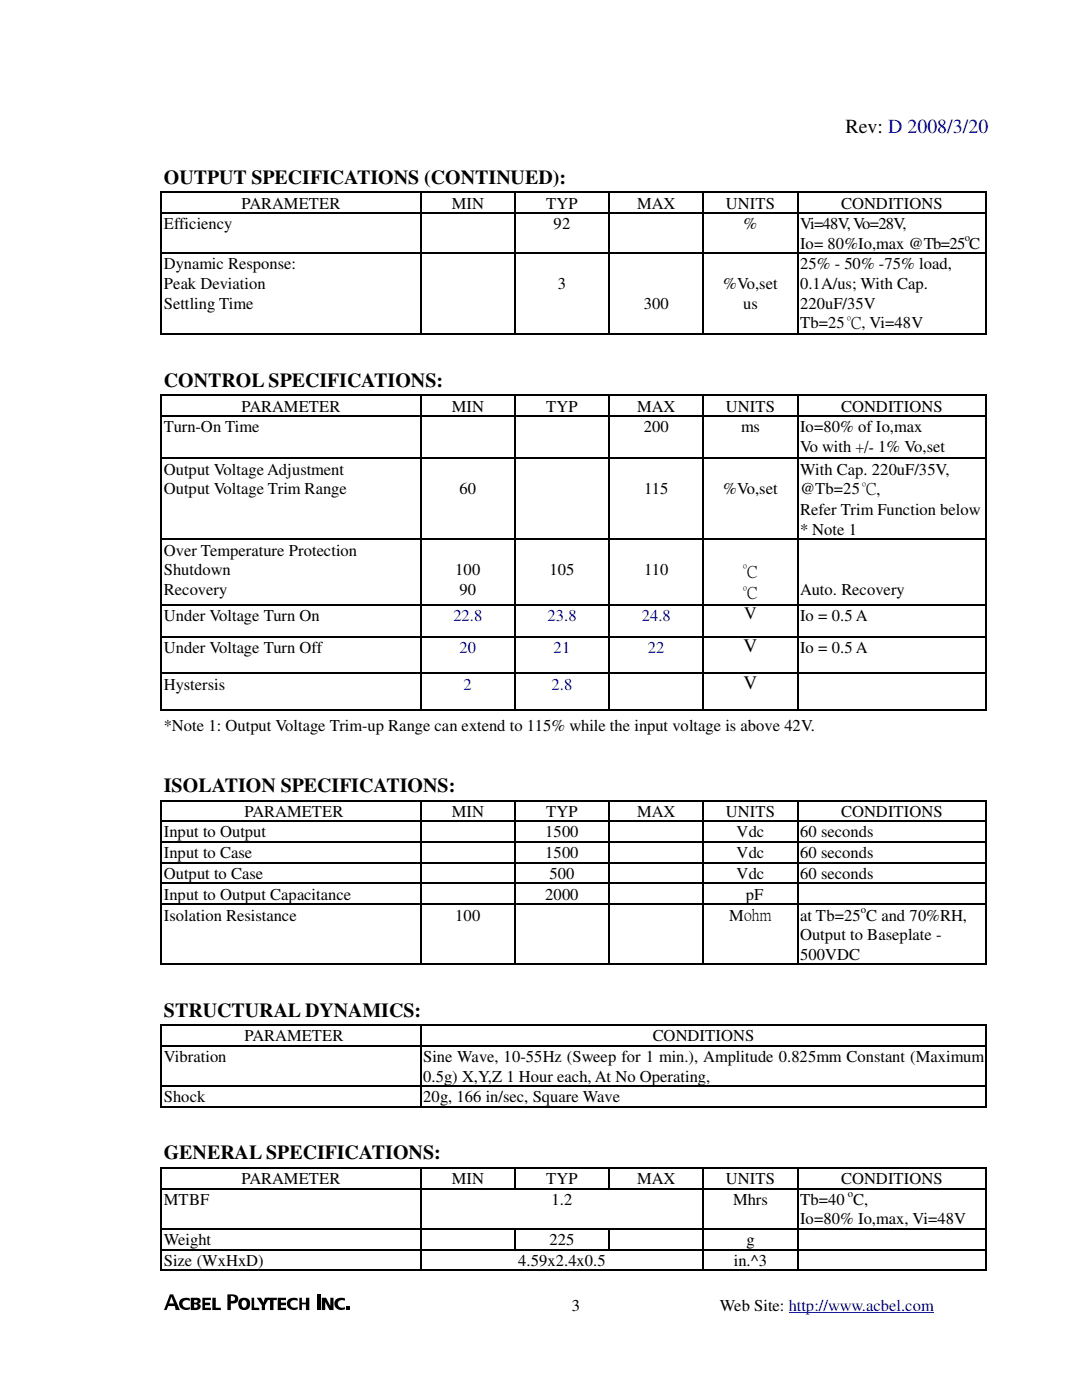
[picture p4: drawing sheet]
<svg xmlns="http://www.w3.org/2000/svg" width="216mm" height="279mm" viewBox="0 0 216 279" stroke-linecap="round" stroke-linejoin="round" font-family="sans-serif">
<path d="M157.4 262h28.9" fill="none" stroke="#00f" stroke-width=".2"/>
<g fill="#000">
<path d="M40.4 259h1.7v.5h-1.2v.5h1v.5h-1v.5h1.2v.5h-1.7z" fill-rule="evenodd"/>
<path d="M42.4 259h.7v2h1v.5h-1.7z" fill-rule="evenodd"/>
<path d="M46.1 258.7a.56 .56 0 0 1 .8 .4 .56 .56 0 0 1-.8 .5zM45.4 258.3v3.2h.7v-1.4h.3a.95 .95 0 0 0 1.1-1 .95 .95 0 0 0-1.3-.8z" fill-rule="evenodd"/>
<path d="M50.2 259h.5v2h1v.5h-1.5z" fill-rule="evenodd"/>
<path d="M53.4 259h1.8v.5h-.6v2h-.7v-2h-.5z" fill-rule="evenodd"/>
<path d="M55.4 259h1.7v.5h-1.1v.5h1.1v.5h-1.1v.5h1.1v.5h-1.7z" fill-rule="evenodd"/>
<path d="M59.7 259h.5v1h.8v-1h.7v2.5h-.7v-1.2h-.8v1.2h-.5z" fill-rule="evenodd"/>
<path d="M64.2 259h.9l.8 1.6v-1.6h.6v2.5h-.8l-.8-1.7v1.7h-.7z" fill-rule="evenodd"/>
<path d="M34.2 258.8l.5 1.3h-1zM33.9 258.3l-1.2 3.2h.5l.4-.9h1.3l.2 .9h.8l-1.4-3.2z" fill-rule="evenodd"/>
<path d="M36 259.4l.7-.4h.7l.5 .2v.4a.83 .83 0 0 0-1.3 .1 .83 .83 0 0 0 .3 1.2l.5 .1 .5-.2v.5a1.37 1.37 0 0 1-1.7-.2 1.37 1.37 0 0 1-.2-1.7z" fill-rule="evenodd"/>
<path d="M38.7 260.3a.53 .53 0 0 1 .7 .3l-.2 .4h-.5zM38.1 259v2.5a1.77 1.77 0 0 0 1.9-.5v-.5l-.5-.4h.3a.63 .63 0 0 0 .2-.8 .63 .63 0 0 0-.8-.3zM38.7 259.5h.7v.4l-.7 .1z" fill-rule="evenodd"/>
<path d="M48.3 259.7a.51 .51 0 0 1 .7-.2 .51 .51 0 0 1 .2 .6 .68 .68 0 0 1-.5 .9 .89 .89 0 0 1-.4-1.3zM47.9 259.2a1.25 1.25 0 0 0-.1 1.9 1.25 1.25 0 0 0 1.9-.2 1.25 1.25 0 0 0-.5-1.9h-.9z" fill-rule="evenodd"/>
<path d="M51.2 259h.9l.5 1 .3-1h.8l-.8 1.5v1h-.7v-1z" fill-rule="evenodd"/>
<path d="M57.5 259.4l.8-.4h.6l.5 .2v.4a.85 .85 0 0 0-1.2 0 .85 .85 0 0 0-.1 1.2l.6 .2 .7-.2v.5a1.37 1.37 0 0 1-1.7-.2 1.37 1.37 0 0 1-.2-1.7z" fill-rule="evenodd"/>
<path d="M63.2 258.3h.7v3.2h-.7z" fill-rule="evenodd"/>
<path d="M67 259.4a1.83 1.83 0 0 1 1.9-.2l-.2 .4a.81 .81 0 0 0-1.1 .1 .81 .81 0 0 0 0 1.1 .81 .81 0 0 0 1.1 0l.2 .5a1.37 1.37 0 0 1-1.7-.2 1.37 1.37 0 0 1-.2-1.7z" fill-rule="evenodd"/>
<path d="M69 260.8h.7v.7h-.7z" fill-rule="evenodd"/>
</g>
<g fill="#fff">
<path d="M26.8 9.4h35.8v14.9h-35.8z"/>
<path d="M64.9 13.2h54.5v7.7h-54.5z"/>
<path d="M152.4 7.2h47.8v12.5h-47.8z"/>
</g>
<g fill="#000">
<path d="M32.1 38.2h.2v.3h-.2zM83.8 38.2h.3v.3h-.3zM102.6 38.2h.3v.3h-.3zM121.5 38.2h.2v.3h-.2zM140.2 38.2h.3v.3h-.3zM159 38.2h.3v.3h-.3zM196.6 38.2h.3v.3h-.3zM32.1 42.4h.2v.2h-.2zM32.1 50.4h.2v.3h-.2zM83.8 42.4h.3v.2h-.3zM83.8 50.4h.3v.3h-.3zM102.6 42.4h.3v.2h-.3z"/>
<path d="M102.6 50.4h.3v.3h-.3zM121.5 42.4h.2v.2h-.2zM121.5 50.4h.2v.3h-.2zM140.2 42.4h.3v.2h-.3zM140.2 50.4h.3v.3h-.3zM159 42.4h.3v.2h-.3zM159 50.4h.3v.3h-.3zM196.6 42.4h.3v.2h-.3zM196.6 50.4h.3v.3h-.3zM32.1 66.6h.2v.2h-.2zM32.1 78.8h.2v.2h-.2zM83.8 66.6h.3v.2h-.3z"/>
<path d="M83.8 78.8h.3v.2h-.3zM102.6 66.6h.3v.2h-.3zM102.6 78.8h.3v.2h-.3zM121.5 66.6h.2v.2h-.2zM121.5 78.8h.2v.2h-.2zM140.2 66.6h.3v.2h-.3zM140.2 78.8h.3v.2h-.3zM159 66.6h.3v.2h-.3zM159 78.8h.3v.2h-.3zM196.6 66.6h.3v.2h-.3zM196.6 78.8h.3v.2h-.3zM32.1 82.9h.2v.3h-.2z"/>
<path d="M32.1 91.3h.2v.3h-.2zM83.8 82.9h.3v.3h-.3zM83.8 91.3h.3v.3h-.3zM102.6 82.9h.3v.3h-.3zM102.6 91.3h.3v.3h-.3zM121.5 82.9h.2v.3h-.2zM121.5 91.3h.2v.3h-.2zM140.2 82.9h.3v.3h-.3zM140.2 91.3h.3v.3h-.3zM159 82.9h.3v.3h-.3zM159 91.3h.3v.3h-.3zM196.6 82.9h.3v.3h-.3z"/>
<path d="M196.6 91.3h.3v.3h-.3zM32.1 107.5h.2v.3h-.2zM83.8 107.5h.3v.3h-.3zM102.6 107.5h.3v.3h-.3zM121.5 107.5h.2v.3h-.2zM140.2 107.5h.3v.3h-.3zM159 107.5h.3v.3h-.3zM196.6 107.5h.3v.3h-.3zM32.1 120.5h.2v.3h-.2zM32.1 127h.2v.3h-.2zM32.1 134.3h.2v.2h-.2zM83.8 120.5h.3v.3h-.3z"/>
<path d="M83.8 127h.3v.3h-.3zM83.8 134.3h.3v.2h-.3zM102.6 120.5h.3v.3h-.3zM102.6 127h.3v.3h-.3zM102.6 134.3h.3v.2h-.3zM121.5 120.5h.2v.3h-.2zM121.5 127h.2v.3h-.2zM121.5 134.3h.2v.2h-.2zM140.2 120.5h.3v.3h-.3zM140.2 127h.3v.3h-.3zM140.2 134.3h.3v.2h-.3zM159 120.5h.3v.3h-.3z"/>
<path d="M159 127h.3v.3h-.3zM159 134.3h.3v.2h-.3zM196.6 120.5h.3v.3h-.3zM196.6 127h.3v.3h-.3zM196.6 134.3h.3v.2h-.3zM32.1 141.5h.2v.2h-.2zM32.1 159.6h.2v.3h-.2zM83.8 141.5h.3v.2h-.3zM83.8 159.6h.3v.3h-.3zM102.6 141.5h.3v.2h-.3zM102.6 159.6h.3v.3h-.3zM121.5 141.5h.2v.2h-.2z"/>
<path d="M121.5 159.6h.2v.3h-.2zM140.2 141.5h.3v.2h-.3zM140.2 159.6h.3v.3h-.3zM159 141.5h.3v.2h-.3zM159 159.6h.3v.3h-.3zM196.6 141.5h.3v.2h-.3zM196.6 159.6h.3v.3h-.3zM32.1 163.8h.2v.2h-.2zM32.1 167.9h.2v.2h-.2zM32.1 172.1h.2v.2h-.2zM32.1 176.2h.2v.2h-.2zM83.8 163.8h.3v.2h-.3z"/>
<path d="M83.8 167.9h.3v.2h-.3zM83.8 172.1h.3v.2h-.3zM83.8 176.2h.3v.2h-.3zM102.6 163.8h.3v.2h-.3zM102.6 167.9h.3v.2h-.3zM102.6 172.1h.3v.2h-.3zM102.6 176.2h.3v.2h-.3zM121.5 163.8h.2v.2h-.2zM121.5 167.9h.2v.2h-.2zM121.5 172.1h.2v.2h-.2zM121.5 176.2h.2v.2h-.2zM140.2 163.8h.3v.2h-.3z"/>
<path d="M140.2 167.9h.3v.2h-.3zM140.2 172.1h.3v.2h-.3zM140.2 176.2h.3v.2h-.3zM159 163.8h.3v.2h-.3zM159 167.9h.3v.2h-.3zM159 172.1h.3v.2h-.3zM159 176.2h.3v.2h-.3zM196.6 163.8h.3v.2h-.3zM196.6 167.9h.3v.2h-.3zM196.6 172.1h.3v.2h-.3zM196.6 176.2h.3v.2h-.3zM32.1 180.3h.2v.3h-.2z"/>
<path d="M32.1 192.3h.2v.2h-.2zM83.8 180.3h.3v.3h-.3zM83.8 192.3h.3v.2h-.3zM102.6 180.3h.3v.3h-.3zM102.6 192.3h.3v.2h-.3zM121.5 180.3h.2v.3h-.2zM121.5 192.3h.2v.2h-.2zM140.2 180.3h.3v.3h-.3zM140.2 192.3h.3v.2h-.3zM159 180.3h.3v.3h-.3zM159 192.3h.3v.2h-.3zM196.6 180.3h.3v.3h-.3z"/>
<path d="M196.6 192.3h.3v.2h-.3zM32.1 204.5h.2v.2h-.2zM32.1 208.6h.2v.2h-.2zM32.1 216.6h.2v.3h-.2zM83.8 204.5h.3v.2h-.3zM83.8 208.6h.3v.2h-.3zM83.8 216.6h.3v.3h-.3zM196.6 204.5h.3v.2h-.3zM196.6 208.6h.3v.2h-.3zM196.6 216.6h.3v.3h-.3zM32.1 220.8h.2v.2h-.2zM32.1 233h.2v.2h-.2z"/>
<path d="M32.1 237.1h.2v.2h-.2zM83.8 220.8h.3v.2h-.3zM83.8 233h.3v.2h-.3zM83.8 237.1h.3v.2h-.3zM102.6 233h.3v.2h-.3zM102.6 237.1h.3v.2h-.3zM121.5 233h.2v.2h-.2zM121.5 237.1h.2v.2h-.2zM140.2 233h.3v.2h-.3zM140.2 237.1h.3v.2h-.3zM159 233h.3v.2h-.3zM159 237.1h.3v.2h-.3z"/>
<path d="M196.6 220.8h.3v.2h-.3zM196.6 233h.3v.2h-.3zM196.6 237.1h.3v.2h-.3zM32.1 245.1h.2v.3h-.2zM32.1 249.3h.2v.2h-.2zM32.1 253.4h.2v.3h-.2zM83.8 245.1h.3v.3h-.3zM83.8 249.3h.3v.2h-.3zM83.8 253.4h.3v.3h-.3zM102.6 245.1h.3v.3h-.3zM102.6 249.3h.3v.2h-.3zM121.5 245.1h.2v.3h-.2z"/>
<path d="M121.5 249.3h.2v.2h-.2zM140.2 245.1h.3v.3h-.3zM140.2 249.3h.3v.2h-.3zM140.2 253.4h.3v.3h-.3zM159 245.1h.3v.3h-.3zM159 249.3h.3v.2h-.3zM159 253.4h.3v.3h-.3zM196.6 245.1h.3v.3h-.3zM196.6 249.3h.3v.2h-.3zM196.6 253.4h.3v.3h-.3z"/>
</g>
<g fill="none" stroke="#000" stroke-width=".25">
<path d="M32.2 38.5v3.9M32.3 38.4h51.5M83.9 38.5v3.9M84.1 38.4h18.5M102.7 38.5v3.9M102.9 38.4h18.6M121.7 38.4h18.5M140.3 38.5v3.9M140.5 38.4h18.5M159.2 38.5v3.9M159.3 38.4h37.3M196.8 38.5v3.9"/>
<path d="M32.2 42.6v7.8M32.2 50.7v15.9M32.3 42.5h51.5M32.3 50.5h51.5M83.9 42.6v7.8M83.9 50.7v15.9M84.1 42.5h18.5M84.1 50.5h18.5M102.7 42.6v7.8M102.7 50.7v15.9M102.9 42.5h18.6M102.9 50.5h18.6"/>
<path d="M121.7 42.5h18.5M121.7 50.5h18.5M140.3 42.6v7.8M140.3 50.7v15.9M140.5 42.5h18.5M140.5 50.5h18.5M159.2 42.6v7.8M159.2 50.7v15.9M159.3 42.5h37.3M159.3 50.5h37.3M196.8 42.6v7.8M196.8 50.7v15.9"/>
<path d="M32.2 79v3.9M32.3 78.9h51.5M83.9 79v3.9M84.1 78.9h18.5M102.7 79v3.9M102.9 78.9h18.6M121.7 78.9h18.5M140.3 79v3.9M140.5 78.9h18.5M159.2 79v3.9M159.3 78.9h37.3M196.8 79v3.9"/>
<path d="M32.2 83.2v8.1M32.2 91.6v15.9M32.3 83.1h51.5M32.3 91.4h51.5M83.9 83.2v8.1M83.9 91.6v15.9M84.1 83.1h18.5M84.1 91.4h18.5M102.7 83.2v8.1M102.7 91.6v15.9M102.9 83.1h18.6M102.9 91.4h18.6"/>
<path d="M121.7 83.1h18.5M121.7 91.4h18.5M140.3 83.2v8.1M140.3 91.6v15.9M140.5 83.1h18.5M140.5 91.4h18.5M159.2 83.2v8.1M159.2 91.6v15.9M159.3 83.1h37.3M159.3 91.4h37.3M196.8 83.2v8.1M196.8 91.6v15.9"/>
<path d="M32.2 107.8v12.7M32.3 107.7h51.5M83.9 107.8v12.7M84.1 107.7h18.5M102.7 107.8v12.7M102.9 107.7h18.6M121.7 107.7h18.5M140.3 107.8v12.7M140.5 107.7h18.5M159.2 107.8v12.7M159.3 107.7h37.3M196.8 107.8v12.7"/>
<path d="M32.2 120.8v6.2M32.2 127.3v7M32.2 134.5v7M32.3 120.7h51.5M83.9 120.8v6.2M83.9 127.3v7M83.9 134.5v7M84.1 120.7h18.5M102.7 120.8v6.2M102.7 127.3v7M102.7 134.5v7M102.9 120.7h18.6"/>
<path d="M121.7 120.7h18.5M140.3 120.8v6.2M140.3 127.3v7M140.3 134.5v7M140.5 120.7h18.5M159.2 120.8v6.2M159.2 127.3v7M159.2 134.5v7M159.3 120.7h37.3M196.8 120.8v6.2M196.8 127.3v7M196.8 134.5v7"/>
<path d="M32.2 159.9v3.9M32.3 159.8h51.5M83.9 159.9v3.9M84.1 159.8h18.5M102.7 159.9v3.9M102.9 159.8h18.6M121.7 159.8h18.5M140.3 159.9v3.9M140.5 159.8h18.5M159.2 159.9v3.9M159.3 159.8h37.3M196.8 159.9v3.9"/>
<path d="M32.2 164v3.9M32.2 168.1v4M32.2 172.3v3.9M32.2 176.4v3.9M32.3 163.9h51.5M32.3 176.3h51.5M83.9 164v3.9M83.9 168.1v4M83.9 172.3v3.9M83.9 176.4v3.9M84.1 163.9h18.5M84.1 176.3h18.5"/>
<path d="M102.7 164v3.9M102.7 168.1v4M102.7 172.3v3.9M102.7 176.4v3.9M102.9 163.9h18.6M102.9 176.3h18.6M121.7 163.9h18.5M121.7 176.3h18.5M140.3 164v3.9M140.3 168.1v4M140.3 172.3v3.9M140.3 176.4v3.9"/>
<path d="M140.5 163.9h18.5M140.5 176.3h18.5M159.2 164v3.9M159.2 168.1v4M159.2 172.3v3.9M159.2 176.4v3.9M159.3 163.9h37.3M159.3 176.3h37.3M196.8 164v3.9M196.8 168.1v4M196.8 172.3v3.9M196.8 176.4v3.9"/>
<path d="M32.2 180.6v11.7M32.3 180.5h51.5M32.3 192.4h51.5M83.9 180.6v11.7M84.1 180.5h18.5M84.1 192.4h18.5M102.7 180.6v11.7M102.9 180.5h18.6M102.9 192.4h18.6M121.7 180.5h18.5M121.7 192.4h18.5M140.3 180.6v11.7"/>
<path d="M140.5 180.5h18.5M140.5 192.4h18.5M159.2 180.6v11.7M159.3 180.5h37.3M159.3 192.4h37.3M196.8 180.6v11.7M32.2 204.7v3.9M32.2 208.8v7.8M32.2 216.9v3.9M32.3 216.7h51.5M83.9 204.7v3.9M83.9 208.8v7.8"/>
<path d="M83.9 216.9v3.9M84.1 216.7h112.5M196.8 204.7v3.9M196.8 208.8v7.8M196.8 216.9v3.9M32.2 233.2v3.9M32.2 237.3v7.8M32.3 220.9h51.5M83.9 233.2v3.9M83.9 237.3v7.8M84.1 220.9h112.5M102.7 233.2v3.9"/>
<path d="M140.3 233.2v3.9M140.3 237.3v7.8M159.2 233.2v3.9M159.2 237.3v7.8M196.8 233.2v3.9M196.8 237.3v7.8M32.2 245.4v3.9M32.2 249.5v3.9M32.3 245.2h51.5M32.3 249.4h51.5M32.3 253.5h51.5M83.9 245.4v3.9"/>
<path d="M83.9 249.5v3.9M84.1 245.2h18.5M84.1 249.4h18.5M84.1 253.5h56.1M102.7 245.4v3.9M102.9 245.2h18.6M102.9 249.4h18.6M121.7 245.2h18.5M121.7 249.4h18.5M140.3 245.4v3.9M140.3 249.5v3.9M140.5 245.2h18.5"/>
<path d="M140.5 249.4h18.5M140.5 253.5h18.5M159.2 245.4v3.9M159.2 249.5v3.9M159.3 245.2h37.3M159.3 249.4h37.3M159.3 253.5h37.3M196.8 245.4v3.9M196.8 249.5v3.9"/>
</g>
<g fill="none" stroke="#000" stroke-width=".21">
<path d="M121.6 38.5v3.9M121.6 42.6v7.8M121.6 50.7v15.9M32.3 66.7h51.5M84.1 66.7h18.5M102.9 66.7h18.6M121.6 79v3.9M121.7 66.7h18.5M140.5 66.7h18.5M159.3 66.7h37.3M121.6 83.2v8.1M121.6 91.6v15.9"/>
<path d="M121.6 107.8v12.7M32.3 127.1h51.5M32.3 134.4h51.5M84.1 127.1h18.5M84.1 134.4h18.5M102.9 127.1h18.6M102.9 134.4h18.6M121.6 120.8v6.2M121.6 127.3v7M121.6 134.5v7M121.7 127.1h18.5M121.7 134.4h18.5"/>
<path d="M140.5 127.1h18.5M140.5 134.4h18.5M159.3 127.1h37.3M159.3 134.4h37.3M32.3 141.6h51.5M84.1 141.6h18.5M102.9 141.6h18.6M121.6 159.9v3.9M121.7 141.6h18.5M140.5 141.6h18.5M159.3 141.6h37.3M32.3 168h51.5"/>
<path d="M32.3 172.2h51.5M84.1 168h18.5M84.1 172.2h18.5M102.9 168h18.6M102.9 172.2h18.6M121.6 164v3.9M121.6 168.1v4M121.6 172.3v3.9M121.6 176.4v3.9M121.7 168h18.5M121.7 172.2h18.5M140.5 168h18.5"/>
<path d="M140.5 172.2h18.5M159.3 168h37.3M159.3 172.2h37.3M121.6 180.6v11.7M32.3 204.6h51.5M32.3 208.7h51.5M84.1 204.6h112.5M84.1 208.7h112.5M32.3 233.1h51.5M32.3 237.2h51.5M84.1 233.1h18.5M84.1 237.2h18.5"/>
<path d="M102.9 233.1h18.6M102.9 237.2h18.6M121.6 233.2v3.9M121.7 233.1h18.5M121.7 237.2h18.5M140.5 233.1h18.5M140.5 237.2h18.5M159.3 233.1h37.3M159.3 237.2h37.3M121.6 245.4v3.9"/>
</g>
<g font-size="4">
<text x="168.7" y="26.6">Rev: D 2008/3/20</text>
<text x="32.7" y="36.7">OUTPUT SPECIFICATIONS (CONTINUED):</text>
<text x="32.7" y="77.2">CONTROL SPECIFICATIONS:</text>
<text x="32.7" y="158.1">ISOLATION SPECIFICATIONS:</text>
<text x="32.7" y="202.9">STRUCTURAL DYNAMICS:</text>
<text x="32.7" y="231.4">GENERAL SPECIFICATIONS:</text>
</g>
<g font-size="3.8">
<text x="148.4" y="130.2">V</text>
<text x="148.4" y="137.4">V</text>
</g>
<text font-size="3.5" x="148.5" y="123.4">V</text>
<g font-size="3.3">
<text x="48.2" y="41.6">PARAMETER</text>
<text x="90.1" y="41.6">MIN</text>
<text x="109" y="41.6">TYP</text>
<text x="127.1" y="41.6">MAX</text>
<text x="144.8" y="41.6">UNITS</text>
<text x="167.9" y="41.6">CONDITIONS</text>
<text x="32.7" y="45.8">Efficiency</text>
<text x="110.4" y="45.8">92</text>
<text x="148.4" y="45.8">%</text>
<text x="159.6" y="45.8">Vi=48V, Vo=28V,</text>
<text x="32.7" y="53.8">Dynamic Response:</text>
<text x="159.6" y="49.7">Io= 80%Io,max @Tb=25 C</text>
<text x="159.6" y="53.8">25% - 50% -75% load,</text>
<text x="32.7" y="57.7">Peak Deviation</text>
<text x="111.3" y="57.7">3</text>
<text x="144.3" y="57.7">%Vo,set</text>
<text x="159.6" y="57.7">0.1A/us; With Cap.</text>
<text x="32.7" y="61.6">Settling Time</text>
<text x="128.4" y="61.6">300</text>
<text x="148.3" y="61.6">us</text>
<text x="159.6" y="61.6">220uF/35V</text>
<text x="159.6" y="65.5">Tb=25 C, Vi=48V</text>
<text x="48.2" y="82.2">PARAMETER</text>
<text x="90.1" y="82.2">MIN</text>
<text x="109" y="82.2">TYP</text>
<text x="127.1" y="82.2">MAX</text>
<text x="144.8" y="82.2">UNITS</text>
<text x="167.9" y="82.2">CONDITIONS</text>
<text x="32.7" y="86.3">Turn-On Time</text>
<text x="128.4" y="86.3">200</text>
<text x="147.9" y="86.3">ms</text>
<text x="159.6" y="86.3">Io=80% of Io,max</text>
<text x="32.7" y="94.7">Output Voltage Adjustment</text>
<text x="159.6" y="90.2">Vo with +/- 1% Vo,set</text>
<text x="159.6" y="94.7">With Cap. 220uF/35V,</text>
<text x="32.7" y="98.6">Output Voltage Trim Range</text>
<text x="91.7" y="98.6">60</text>
<text x="128.5" y="98.6">115</text>
<text x="144.3" y="98.6">%Vo,set</text>
<text x="159.6" y="98.6">@Tb=25 C,</text>
<text x="159.6" y="102.8">Refer Trim Function below</text>
<text x="159.6" y="106.8">* Note 1</text>
<text x="32.7" y="110.9">Over Temperature Protection</text>
<text x="32.7" y="114.8">Shutdown</text>
<text x="32.7" y="118.7">Recovery</text>
<text x="90.8" y="114.8">100</text>
<text x="91.7" y="118.7">90</text>
<text x="109.6" y="114.8">105</text>
<text x="128.5" y="114.8">110</text>
<text x="149.1" y="115.1">C</text>
<text x="149.1" y="119.4">C</text>
<text x="159.6" y="118.7">Auto. Recovery</text>
<text x="32.7" y="123.9">Under Voltage Turn On</text>
<text x="159.6" y="123.9">Io = 0.5 A</text>
<text x="32.7" y="130.4">Under Voltage Turn Off</text>
<text x="159.6" y="130.4">Io = 0.5 A</text>
<text x="32.7" y="137.6">Hystersis</text>
<text x="32.7" y="145.9">*Note 1: Output Voltage Trim-up Range can extend to 115% while the input voltage is above 42V.</text>
<text x="32.7" y="167.1">Input to Output</text>
<text x="48.8" y="163">PARAMETER</text>
<text x="90.1" y="163">MIN</text>
<text x="108.8" y="167.1">1500</text>
<text x="109" y="163">TYP</text>
<text x="127.1" y="163">MAX</text>
<text x="144.8" y="163">UNITS</text>
<text x="147" y="167.1">Vdc</text>
<text x="159.6" y="167.1">60 seconds</text>
<text x="167.9" y="163">CONDITIONS</text>
<text x="32.7" y="171.3">Input to Case</text>
<text x="108.8" y="171.3">1500</text>
<text x="147" y="171.3">Vdc</text>
<text x="159.6" y="171.3">60 seconds</text>
<text x="32.7" y="175.4">Output to Case</text>
<text x="32.7" y="179.6">Input to Output Capacitance</text>
<text x="108.8" y="179.6">2000</text>
<text x="109.6" y="175.4">500</text>
<text x="147" y="175.4">Vdc</text>
<text x="148.8" y="179.6">pF</text>
<text x="159.6" y="175.4">60 seconds</text>
<text x="32.7" y="183.7">Isolation Resistance</text>
<text x="90.8" y="183.7">100</text>
<text x="145.5" y="183.7">Mohm</text>
<text x="159.6" y="183.7">at Tb=25 C and 70%RH,</text>
<text x="159.6" y="187.6">Output to Baseplate -</text>
<text x="159.6" y="191.5">500VDC</text>
<text x="48.8" y="207.8">PARAMETER</text>
<text x="130.3" y="207.8">CONDITIONS</text>
<text x="32.7" y="212">Vibration</text>
<text x="84.5" y="212">Sine Wave, 10-55Hz (Sweep for 1 min.), Amplitude 0.825mm Constant (Maximum</text>
<text x="84.5" y="215.9">0.5g) X,Y,Z 1 Hour each, At No Operating,</text>
<text x="32.7" y="220">Shock</text>
<text x="84.5" y="220">20g, 166 in/sec, Square Wave</text>
<text x="48.2" y="236.3">PARAMETER</text>
<text x="90.1" y="236.3">MIN</text>
<text x="109" y="236.3">TYP</text>
<text x="127.1" y="236.3">MAX</text>
<text x="144.8" y="236.3">UNITS</text>
<text x="167.9" y="236.3">CONDITIONS</text>
<text x="32.7" y="240.5">MTBF</text>
<text x="110.1" y="240.5">1.2</text>
<text x="146.3" y="240.5">Mhrs</text>
<text x="159.6" y="240.5">Tb=40 C,</text>
<text x="159.6" y="244.3">Io=80% Io,max, Vi=48V</text>
<text x="32.7" y="248.5">Weight</text>
<text x="109.6" y="248.5">225</text>
<text x="148.9" y="248.5">g</text>
<text x="32.7" y="252.6">Size (WxHxD)</text>
<text x="103.4" y="252.6">4.59x2.4x0.5</text>
<text x="146.4" y="252.6">in.^3</text>
<text x="114.1" y="261.6">3</text>
<text x="143.6" y="261.6">Web Site: http://www.acbel.com</text>
</g>
<g font-size="3.3" fill="#00f">
<text x="90.5" y="123.9">22.8</text>
<text x="109.2" y="123.9">23.8</text>
<text x="128.1" y="123.9">24.8</text>
<text x="91.7" y="130.4">20</text>
<text x="110.4" y="130.4">21</text>
<text x="129.3" y="130.4">22</text>
<text x="92.5" y="137.6">2</text>
<text x="110.1" y="137.6">2.8</text>
</g>
<g font-size="2.1">
<text x="192.5" y="48.1">o</text>
<text x="171.8" y="182.2">o</text>
<text x="169.2" y="238.9">o</text>
</g>
<g font-size="1.7">
<text x="169" y="63.8">o</text>
<text x="172" y="96.9">o</text>
<text x="148.3" y="113.5">o</text>
<text x="148.3" y="117.7">o</text>
</g>
</svg>
